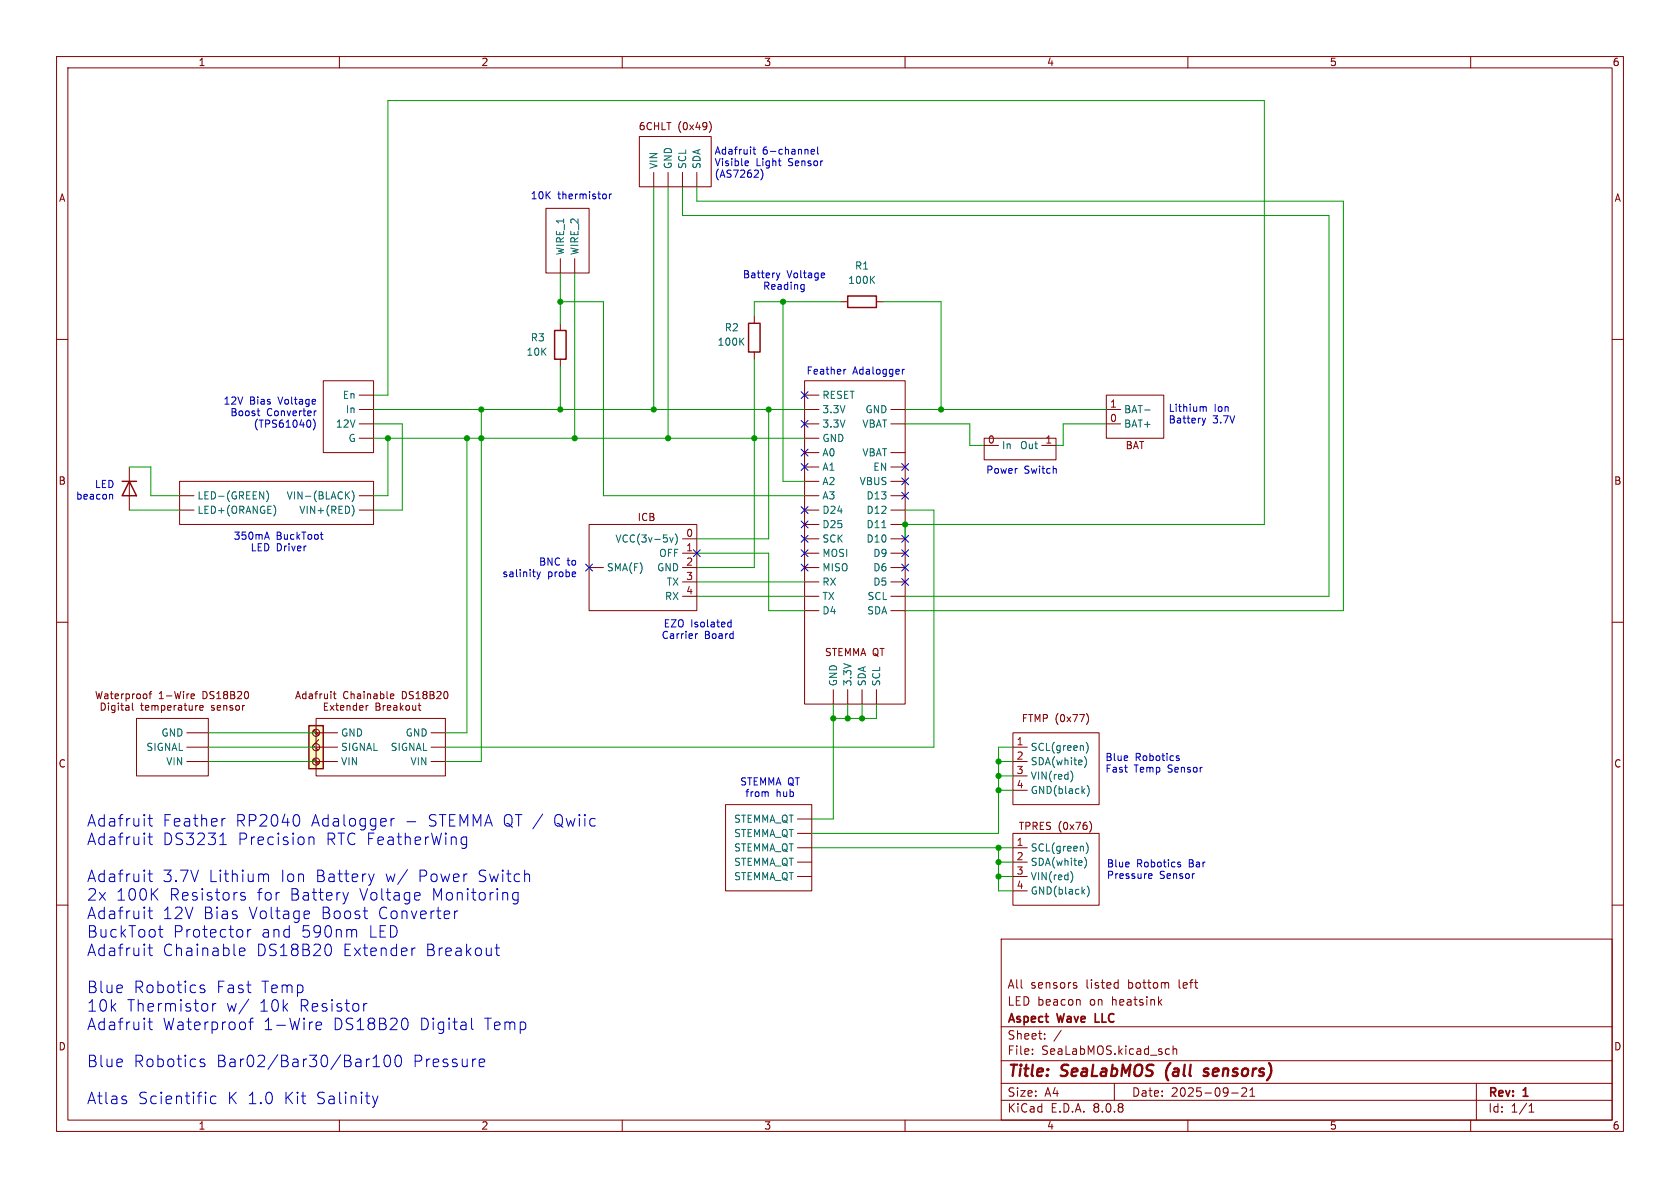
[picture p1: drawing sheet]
<svg xmlns="http://www.w3.org/2000/svg" width="297mm" height="210mm" viewBox="0 0 297 210" stroke-linecap="round" stroke-linejoin="round" font-family="sans-serif">
<g fill="none" stroke="#840000" stroke-width=".18">
<path d="M10 10h277v190h-277zM12 12h273v186h-273zM60 10v2M110 10v2M160 10v2M210 10v2M260 10v2M96.5 36.8h7.6v11.5h-7.6zM113 24.1h12.7v8.9h-12.7zM115.6 30.5v2.5M118.1 30.5v2.5M120.6 30.5v2.5"/>
<path d="M123.2 30.5v2.5M125.4 21.5a1.46 1.46 0 0 1 0 1.9M99.1 45.7v2.6M99.1 57.2v1.2M101.6 45.7v2.6M133.3 55.9v1.3M148.6 53.3h1.3M154.9 53.3h1.3M10 60h2M57.1 67.3h8.9v12.7h-8.9zM63.5 74.9h2.5M63.5 72.4h2.5"/>
<path d="M63.5 69.9h2.5M63.5 77.5h2.5M99.1 63.5v1.3M133.3 62.2v1.3M174 77.5h12.7v3.8h-12.7zM174 78.7h2.5M184.1 78.7h2.6M195.6 69.9h10.1v7.6h-10.1zM195.6 74.9h2.5M195.6 72.4h2.5M285 60h2M31.7 85.1h34.3v7.6h-34.3z"/>
<path d="M31.7 90.2h2.6M31.7 87.6h2.6M63.5 90.2h2.5M63.5 87.6h2.5M10 110h2M285 110h2M179.1 129.5h15.2v12.7h-15.2zM179.1 132.1h2.5M179.1 134.6h2.5M179.1 137.2h2.5M179.1 139.7h2.5M192.1 126.1a1.46 1.46 0 0 1 0 2"/>
<path d="M128.3 142.2h15.2v15.3h-15.2zM141 154.9h2.5M141 152.4h2.5M141 149.9h2.5M141 147.3h2.5M141 144.8h2.5M179.1 147.3h15.2v12.7h-15.2zM179.1 154.9h2.5M179.1 152.4h2.5M179.1 149.9h2.5M179.1 157.5h2.5M192.6 145.2a1.46 1.46 0 0 1 0 1.9"/>
<path d="M10 160h2M177 166h108v32h-108zM190 174.2l.3 .1 .1 .2-.2 .2h-.3M190 173.7l.3 .1M190.7 176.7l.3 .2v.8M197.2 173.7l.5 .1M197.7 174.6l-.5 .1M197.7 173.2v1.5M205 177.1l.4 .6M205.4 176.7l-.6 .6M206.4 173.7l.2 .2v.8M285 160h2"/>
<path d="M60 198v2M110 198v2M160 198v2M177 194.5h108M177 191.5h108M177 187.5h108M177 181.5h108M182.5 186.3v.1M182.5 185.5v.1M184.7 183.6v.1M184.7 182.8v.1M187.6 182.1l-1.3 2"/>
<path d="M197 191.5v3M206.3 185.4l.4 .1M206.7 186.3l-.4 .1M207.4 185.5l.2-.1 .4 .1v.9M207.4 184.9v1.5M210 198v2M217.7 193.2h1.2M220.3 192.4v.5l-.8 .9h.9M221 193.8h.8M221 192.7l.4-.4v1.5M260 198v2M261 191.5v6.5"/>
<path d="M270.3 196.6h.9M270.3 195.5l.4-.4v1.5"/>
</g>
<path d="M206.2 189.3v1.1M213.6 189a.49 .49 0 0 0-.8 .3l.1 .1 .7 .2v.3l-.3 .3-.6-.1" fill="none" stroke="#840000" stroke-width=".4"/>
<path d="M193.6 179.2v1.5h.7" fill="none" stroke="#840000" stroke-width=".3"/>
<path d="M98 58.4h2.1v5.1h-2.1zM132.3 57.2h2.1v5h-2.1zM149.9 52.3h5v2.1h-5z" fill="none" stroke="#840000" stroke-width=".25"/>
<g fill="none" stroke="#006464" stroke-width=".18">
<path d="M131.5 59.8l-.7 .7M154.1 49.4l.5 .7M154.6 48.8l-.7 .8M131 60.3l.5 .7M202.4 72.5h.9M47.1 86.8a1.46 1.46 0 0 1 0 1.9M48.6 89.5l.1 .6-.1 .9M61.3 87.5l.5 .7M61.8 86.9l-.7 .8M62.2 89.3a1.46 1.46 0 0 1 0 1.9M62.2 86.8a1.46 1.46 0 0 1 0 1.9M189.4 136.3a1.47 1.47 0 0 1-.1 1.9"/>
<path d="M191.7 133.7a1.46 1.46 0 0 1 0 2M192 131.2a1.46 1.46 0 0 1 0 1.9M192.2 138.8a1.46 1.46 0 0 1 0 2M189.4 154.1a1.47 1.47 0 0 1-.1 1.9M191.7 151.5a1.46 1.46 0 0 1 0 2M192 149a1.46 1.46 0 0 1 0 1.9M192.2 156.6a1.46 1.46 0 0 1 0 1.9"/>
</g>
<path d="M54.6 128.3h2.5v7.6h-2.5z" fill="#ffffc2"/>
<g fill="none" stroke="#840000" stroke-width=".18">
<path d="M142.2 67.3h17.8v57.2h-17.8zM142.2 74.9h2.6M142.2 72.4h2.6M142.2 77.5h2.6M142.2 69.9h2.6M157.5 74.9h2.5M157.5 72.4h2.5M22.9 82.6v7.6M104.1 92.7h19.1v15.3h-19.1zM120.6 95.3h2.6M120.6 97.8h2.6M142.2 95.3h2.6"/>
<path d="M142.2 97.8h2.6M142.2 80h2.6M142.2 82.6h2.6M142.2 85.1h2.6M142.2 87.6h2.6M142.2 92.7h2.6M142.2 90.2h2.6M157.5 95.3h2.5M157.5 97.8h2.5M157.5 80h2.5M157.5 82.6h2.5M157.5 85.1h2.5"/>
<path d="M157.5 87.6h2.5M157.5 92.7h2.5M157.5 90.2h2.5M104.1 100.3h2.6M120.6 100.3h2.6M120.6 102.9h2.6M120.6 105.4h2.6M142.2 100.3h2.6M142.2 102.9h2.6M142.2 105.4h2.6M142.2 108h2.6M157.5 100.3h2.5"/>
<path d="M157.5 102.9h2.5M157.5 105.4h2.5M157.5 108h2.5M17 122.2l.3 1.3 .2-.9 .2 .9 .4-1.3M17.9 124.3v1.3l.6-.2M18.5 122.7h.5l.1 .8M19.2 124.7v.9M19.5 122.7h.5M19.7 122.2v1.1M19.8 125.4l.2 .2 .3-.1M20.3 124.7v1l-.2 .3-.3-.1M20.4 123.1l.6-.1-.1-.3h-.4l-.1 .1v.6h.5"/>
<path d="M20.9 124.3v.1M20.9 124.7v.9M21.3 124.7h.5M21.5 122.7v.8M21.5 124.3v1.1l.3 .2M21.9 122.7l-.4 .2M22.3 124.8h.4l.1 .8M22.3 122.7h.3l.3 .2-.1 .5h-.5M22.3 122.7v1.2M22.8 125l-.4 .1-.2 .2 .2 .3 .4-.1M23.4 124.3v1.1l.2 .2M23.4 122.7v.8"/>
<path d="M23.8 122.7l-.4 .2M24.1 127h12.7v10.2h-12.7zM24.3 122.7h.3l.2 .2v.4l-.2 .2-.3-.1-.1-.1zM24.9 124.7h.4M25 124.3v1.1l.3 .2M25.4 122.7h.3l.3 .2v.4l-.3 .2-.3-.1-.1-.1zM25.7 125.1l.6-.1-.1-.2-.3-.1-.2 .2 .1 .6h.4M26.3 122.7h.5M26.8 122.2l-.3 .2v1.1M26.9 124.8l.3-.1 .2 .2M26.9 124.7v.9M27.4 124.9l.2-.2 .3 .1v.8"/>
<path d="M27.4 124.9v.7M28.2 123.5h.7M28.2 122.6l.3-.4v1.3M28.5 124.8l.4-.1 .2 .2-.1 .6h-.5M28.5 124.7v1.3M29.4 123h1M29.6 125.1l.6-.1v-.2l-.4-.1-.2 .2 .1 .6h.5M30.8 124.7v.9M30.9 122.2l.3 1.3 .2-.9 .3 .9 .3-1.3M31.1 124.7l-.3 .2M31.6 124.8h.5v.8M32.1 125l-.4 .1-.2 .2 .2 .3 .4-.1"/>
<path d="M32.4 122.2v.2M32.4 122.7v.8M32.5 124.7h.5M32.7 124.3v1.1l.3 .2M33 129.5h3.8M33 132.1h3.8M33 134.6h3.8M33.1 122.7v.8M33.4 122.7l-.3 .2M33.4 124.7l.1 .8 .3 .1 .2-.2M33.8 123.1l.6-.1-.1-.3h-.3l-.2 .1v.6h.5M34 124.7v.9"/>
<path d="M34.6 124.7v.9M35 124.7l-.4 .2M35.3 125.1l.6-.1v-.2l-.4-.1-.2 .2 .1 .6h.5M35.9 122.2a.64 .64 0 0 1 .7 .7 .64 .64 0 0 1-.7 .6zM37.8 122.3l-.5-.1-.1 .2v.3l.5 .3 .1 .3-.2 .2-.5-.1M37.9 124.8l-.3-.1-.2 .2v.2l.5 .1v.3h-.5M38.3 123.5h.7M38.3 122.6l.4-.4v1.3M38.9 124.8l-.3-.1-.2 .2 .1 .6h.4M39 125l-.6 .1M39.8 122.8l-.3-.3 .3-.3h.2l.2 .3-.2 .3M39.8 122.8h.2"/>
<path d="M39.8 122.8l-.3 .2M40 122.8l.2 .2M40.8 122.8h.4M41.2 122.8l.3-.2-.1-.2-.6-.2v1.3M41.2 122.8l.3 .3M42 122.4l.5-.2 .2 .4-.8 .9M43.2 123l.1-.5 .2-.3 .3 .2 .1 .6M52.3 123.5l.4-1.3 .4 1.3M54.1 122.2v1.3M54.1 122.7h-.4l-.2 .2M54.7 122.7h.5v.8M55.3 134.3l.9 .8"/>
<path d="M55.3 131.7l.9 .9M55.3 129.2l.9 .8M55.5 134.1l.9 .9M55.5 129l.9 .9M55.7 122.7h.4M55.9 127h22.8v10.2h-22.8zM55.9 129.5h3.8M55.9 132.1h3.8M55.9 134.6h3.8M56.1 122.2l-.3 .2v1.1M56.4 130.7l-.9 .9M56.6 122.7v.8"/>
<path d="M56.9 122.7l-.3 .2M57.3 124.3v1.3h.7M57.3 122.7v.6M57.9 122.7v.8M58.4 124.7l.6 .9M58.5 122.2v.2M58.5 122.7v.8M58.9 122.7h.5M59 124.7l-.6 .9M59.1 122.2v1.1M59.5 125.4l.3 .2M60.2 125.1l.6-.1-.1-.2-.3-.1-.2 .2 .1 .6h.4"/>
<path d="M61.3 124.8l.2-.1 .3 .1 .1 .8M61.3 124.7v.9M61.5 122.4a.6 .6 0 0 0-.8 .4 .6 .6 0 0 0 .6 .7l.2-.1M62.1 122.8l.1-.1h.4v.8M62.1 122.2v1.3M63 124.8l-.3-.1-.3 .2 .2 .6h.4M63 124.3v1.3M63.2 122.7h.5l.1 .8M63.6 125.1l.6-.1-.1-.2-.3-.1-.2 .2v.6h.5M63.8 123h-.5l-.1 .2 .1 .3 .5-.1M64.4 122.2v.2M64.4 122.7v.8"/>
<path d="M64.7 124.7v.9M65 122.8l.2-.1h.3v.8M65 122.7v.8M65.1 124.7l-.4 .2M66.1 122.7h.5l.1 .8M66.5 124.3h.4l.2 .2-.2 .4 .2 .1 .1 .3-.2 .3h-.5zM66.5 124.9h.4M66.7 123h-.5l-.1 .2 .1 .3 .5-.1M67.3 122.7h.3l.3 .2-.1 .5h-.5M67.3 122.2v1.3M67.8 124.7v.9M68.1 124.7l-.3 .2"/>
<path d="M68.4 122.2v1.1l.2 .2M68.5 125.1l.6-.1-.1-.2-.3-.1-.2 .2v.6h.5M69 123.1l.6-.1v-.3h-.4l-.2 .1 .1 .6h.5M69.6 124.8h.5l.1 .8M70.2 125l-.5 .1-.1 .2 .1 .3 .5-.1M70.8 124.3v1.3M70.9 125.1l.4 .5M71.1 122.2a.64 .64 0 0 1 .8 .7 .64 .64 0 0 1-.8 .6zM71.3 124.7l-.5 .5M71.9 124.8l.3-.1 .2 .2v.4l-.2 .3-.3-.1-.2-.2zM73 124.7v.8l.3 .1 .2-.2M73.1 122.3l-.5-.1-.2 .2v.3l.6 .3 .1 .3-.3 .2-.5-.1"/>
<path d="M73.5 124.7v.9M73.6 123.5h.7M73.6 122.6l.3-.4v1.3M73.9 124.7h.5M74.1 124.3v1.1l.3 .2M75 122.8l-.2-.3 .2-.3h.3l.2 .3-.2 .3M75 122.8l-.2 .2v.4l.2 .1 .4-.1 .1-.1v-.3l-.2-.2M75 122.8h.3M76 122.2h.5l.2 .3-.2 .3 .2 .2 .1 .3-.3 .2h-.5zM76 122.8h.5M76.2 129.5h2.5M76.2 132.1h2.5"/>
<path d="M76.2 134.6h2.5M77.2 122.4l.5-.2 .3 .4-.8 .9h.8M78.6 122.4l.2-.2a.68 .68 0 0 1 .4 .7 .68 .68 0 0 1-.4 .6l-.2-.1-.1-.4zM147.3 121.9v2.6M149.9 121.9v2.6M152.4 121.9v2.6M154.9 121.9v2.6"/>
<circle cx="55.9" cy="134.6" r=".63"/>
<circle cx="55.9" cy="129.5" r=".63"/>
<circle cx="55.9" cy="132.1" r=".63"/>
</g>
<path d="M21.6 85.1h2.5M22.9 85.1l1.2 2.5h-2.5zM54.6 128.3h2.5v7.6h-2.5z" fill="none" stroke="#840000" stroke-width=".25"/>
<path d="M118.4 95l.3 .8 .3-.8M119.4 94.4a1.46 1.46 0 0 1 0 1.9M155.9 93.3h.7" fill="none" stroke="#006464" stroke-width=".18"/>
<g fill="none" stroke="#0000c2" stroke-width=".18">
<path d="M106.9 34.3l.3 .2v.4l-.3 .2M107.7 34.3v.8M108.1 34.3l-.4 .2M131.9 28.4l.4 .1v.2l-.6 .2M132.3 29.2l-.4 .1M133.1 26.4h.5M133.3 26v1.1l.3 .1M134.8 30.4v.9l-.3 .5M137.6 28.4h.5M137.9 29.3h.2M143.4 26.8l.6-.1-.1-.2-.3-.1-.2 .2 .1 .6h.4M144.5 26v1.1l.2 .1"/>
<path d="M137.3 48.3l.3 .8M137.6 49.1l-.2 .4M137.9 48.3l-.3 .8M141.8 50.3l.4 .1M142.2 50.3v1l-.2 .2-.3 .1M142.2 51.1h-.4M145.6 48.3l.2 .3-.6 .1M145.7 49l-.1 .1M45.5 72.6h.4M45.7 73.4l.2 .1M54.8 74.3l.1 .4-.1 .8M55.4 74.1a1.47 1.47 0 0 1 0 1.9"/>
<path d="M55.5 72.6v.9M55.9 72.6l-.4 .3M149.5 65.3l-.3 .2M159.5 65.3v.8M159.9 65.3l-.4 .2M212.5 73.9l.3 .9M212.6 71.9l.1 .2M212.7 72.1v.6M212.7 72.1l.2-.2h.3l.1 .8M212.8 74.8l-.2 .3M213.1 73.9l-.3 .9M19.6 87.4l.3 .2v.6"/>
<path d="M46.9 95h.6M47.2 94.1l.4 1.2M56.6 94.5h.5M56.8 95.2l.3 .1M94.9 101.1l.3 .8M95.2 101.9l-.3 .5M95.5 101.1l-.3 .8M123 112v.9M123.3 112l-.3 .3M128.8 110.8h.4M128.8 110h.4M129.2 109.6v1.2"/>
<path d="M135.6 140l.2 .1v.7M208 134l.5 .2-.1 .2h-.3M208 133.7h.4M26.2 144.7h.8M26.2 147.9h.8M26.2 154.5h.8M26.5 144v1.7l.1 .2 .4 .1M26.5 147.3v1.7l.1 .2 .4 .1M26.5 153.8v1.8l.1 .2h.4M38.9 149.3h1.1M39.2 147.6l.2-.3v2M39.8 144.7l-.5 .2"/>
<path d="M42.5 158.2l.3 .2 .5 .1 .1 .2-.1 .3-.2 .1-.6-.1M43.3 157.9l-.5-.1-.3 .3M46.7 154.6l.2-.1 .5 .1 .1 1.2M52.5 144a1.27 1.27 0 0 1 0 2M54.6 148.1a.5 .5 0 0 1 .9 .1v1.1M54.6 147.9v1.4M61.6 157.8l-.5 1.3M66.1 154.5l-.4 1.3M69.1 144.7v1.3M69.7 144.7a.52 .52 0 0 0-.6 .4M71.9 145.3h1.6M72 153.7l-1.7 2.6"/>
<path d="M74 157.8l.2 .1 .1 .3-1 .2M74.2 159l-.2 .1M81.7 148l.2-.1 .6 .1M81.7 149.2l.2 .1 .6-.1M82.5 147.9v1.7a.55 .55 0 0 1-.7 .4M91.6 157.9l-.6-.1-.4 .4v.5l.2 .3 .2 .1 .6-.1M91.6 157.8v1.6a.55 .55 0 0 1-.9 .3M203.1 155.2h.5M203.1 154.5l.4-.1 .2 .3-.6 .2M208.3 152.8l.4 .2v.2h-.4M208.3 152.5h.4M26.2 161h.8"/>
<path d="M26.2 167.6h.8M26.5 160.4v1.7l.1 .2 .4 .1M26.5 166.9v1.7l.1 .2 .4 .1M26.5 180v1.7l.1 .2 .4 .1M28 164.3h.8M28.3 163.6v1.8l.1 .2 .4 .1M35.4 174.5l.3 .3 .4 .1 .1 .2-.1 .3-.1 .1-.6-.1M36.1 174.2l-.4-.1-.3 .3M37.6 177.4v1.3M38.2 177.4a.52 .52 0 0 0-.6 .4M42.3 168.3l1-.2-.1-.4-.6-.1-.3 .3 .1 .9 .2 .1 .6-.1M43.8 164.3v1.4"/>
<path d="M44 176.6l-1.8 2.6M44.4 164.3a.52 .52 0 0 0-.6 .4M44.8 180l-.4 .1-.1 .2v1.7M54 161l.6 .1 .1 .4-.9 .2M54.6 162.3l-.6 .1M58.1 166.9a1.27 1.27 0 0 1 0 2M62.5 164.3h.3l.2 .3v1.1M64.2 161h.8M64.3 177.4v1.3M64.8 162.4h.2M64.9 177.4a.52 .52 0 0 0-.6 .4M71.7 180a1.27 1.27 0 0 1 0 2"/>
<path d="M73.4 167.6a.52 .52 0 0 0-.6 .4M80.4 161v1.4M80.9 161a.52 .52 0 0 0-.5 .4M83.4 180v1.7l.3 .3M87.5 167.6h.8M87.8 166.9v1.7l.1 .2 .4 .1M26.2 180.7h.8M35.4 187.6l.3 .3 .4 .1 .1 .2-.1 .3-.1 .1-.6-.1M36.1 187.3l-.4-.1-.3 .3M38.2 193.8l-.6-.1-.4 .4v.6l.2 .3 .2 .1 .6-.1M44 180.7h.8M55.9 181.3l1-.2-.1-.3-.6-.1-.3 .3 .1 .9 .2 .1 .6-.1"/>
<path d="M65.4 187.2a.52 .52 0 0 0-.6 .4M65.8 193.7l.5 1.4M65.9 188.6h1.2M65.9 187.1l.6-.6v2.1M66.3 195.1l-.2 .5-.3 .2M66.8 193.7l-.5 1.4M68.1 186.7a.49 .49 0 0 1 .5-.2 .49 .49 0 0 1 .3 .4 1.05 1.05 0 0 1-.5 1.7 1.24 1.24 0 0 1-.3-1.9zM70 186.7a.49 .49 0 0 1 .5-.2 .49 .49 0 0 1 .4 .4 1.05 1.05 0 0 1-.6 1.7 1.24 1.24 0 0 1-.3-1.9zM85 187.2l.6 .1 .1 .4-1 .2M85.6 188.5l-.6 .1"/>
</g>
<g fill="none" stroke="#009600" stroke-width=".18">
<path d="M115.6 33v39.4M118.1 33v44.5M120.6 33v5.1h114.3v67.3h-74.9M123.2 33v2.6h114.3v72.4h-77.5M99.1 53.3h7.6v34.3h35.5M99.1 48.3v8.9M101.6 48.3v29.2M138.4 53.3v31.8h3.8M148.6 53.3h-15.3v2.6M156.2 53.3h10.2v19.1M66 69.9h2.6v-52.1h154.9v74.9h-63.5v2.6M66 72.4h76.2"/>
<path d="M66 77.5h76.2M66 74.9h5.1v15.3h-5.1M68.6 77.5v10.1h-2.6M82.5 77.5v52h-3.8M85.1 72.4v62.2h-6.4M99.1 64.8v7.6M133.3 63.5v36.8h-10.1M135.9 72.4v22.9h-12.7M160 72.4h35.6M160 74.9h11.4v3.8h2.6M195.6 74.9h-7.6v3.8h-1.3M22.9 82.6h3.8v5h5"/>
<path d="M22.9 90.2h8.8M123.2 97.8h12.7v10.2h6.3M160 90.2h5.1v41.9h-86.4M123.2 105.4h19M123.2 102.9h19M36.8 134.6h19.1M36.8 132.1h19.1M36.8 129.5h19.1M147.3 124.5v20.3h-3.8M149.9 124.5v2.5M152.4 124.5v2.5M154.9 124.5v2.5h-7.6"/>
<path d="M176.5 134.6h2.6M176.5 137.2h2.6M176.5 139.7h2.6M179.1 132.1h-2.6v15.2h-33M143.5 149.9h35.6M176.5 149.9v7.6h2.6M176.5 152.4h2.6M176.5 154.9h2.6"/>
</g>
<g fill="none" stroke="#000084" stroke-width=".18">
<path d="M141.6 69.2l1.2 1.3M141.6 74.3l1.2 1.2M141.6 79.4l1.2 1.2M142.8 74.3l-1.2 1.2M142.8 69.2l-1.2 1.3M142.8 79.4l-1.2 1.2M103.5 99.7l1.2 1.2M104.7 99.7l-1.2 1.2M122.6 97.2l1.2 1.2M123.8 97.2l-1.2 1.2M141.6 89.6l1.2 1.2M141.6 81.9l1.2 1.3"/>
<path d="M141.6 92.1l1.2 1.2M141.6 99.7l1.2 1.2M141.6 97.2l1.2 1.2M141.6 94.6l1.2 1.3M142.8 89.6l-1.2 1.2M142.8 81.9l-1.2 1.3M142.8 99.7l-1.2 1.2M142.8 92.1l-1.2 1.2M142.8 97.2l-1.2 1.2M142.8 94.6l-1.2 1.3M159.4 87l1.2 1.2M159.4 81.9l1.2 1.3"/>
<path d="M159.4 84.5l1.2 1.2M159.4 97.2l1.2 1.2M159.4 99.7l1.2 1.2M159.4 94.6l1.2 1.3M160.6 87l-1.2 1.2M160.6 81.9l-1.2 1.3M160.6 84.5l-1.2 1.2M160.6 97.2l-1.2 1.2M160.6 99.7l-1.2 1.2M160.6 94.6l-1.2 1.3M159.4 102.3l1.2 1.2M160.6 102.3l-1.2 1.2"/>
</g>
<g fill="#009600" stroke="#009600" stroke-width=".18">
<circle cx="138.4" cy="53.3" r=".46"/>
<circle cx="160" cy="92.7" r=".46"/>
<circle cx="135.9" cy="72.4" r=".46"/>
<circle cx="133.3" cy="77.5" r=".46"/>
<circle cx="176.5" cy="137.2" r=".46"/>
<circle cx="176.5" cy="139.7" r=".46"/>
<circle cx="176.5" cy="154.9" r=".46"/>
<circle cx="176.5" cy="152.4" r=".46"/>
<circle cx="176.5" cy="149.9" r=".46"/>
<circle cx="176.5" cy="134.6" r=".46"/>
<circle cx="99.1" cy="53.3" r=".46"/>
<circle cx="115.6" cy="72.4" r=".46"/>
<circle cx="99.1" cy="72.4" r=".46"/>
<circle cx="101.6" cy="77.5" r=".46"/>
<circle cx="68.6" cy="77.5" r=".46"/>
<circle cx="166.4" cy="72.4" r=".46"/>
<circle cx="147.3" cy="127" r=".46"/>
<circle cx="149.9" cy="127" r=".46"/>
<circle cx="118.1" cy="77.5" r=".46"/>
<circle cx="152.4" cy="127" r=".46"/>
<circle cx="82.5" cy="77.5" r=".46"/>
<circle cx="85.1" cy="77.5" r=".46"/>
<circle cx="85.1" cy="72.4" r=".46"/>
</g>
<g font-size="2.8" fill="#0000c2">
<text x="15.2" y="146.3">Adafruit</text>
<text x="15.2" y="149.6">Adafruit</text>
<text x="28.6" y="146.3">Feather</text>
<text x="28.6" y="149.6">DS3231</text>
<text x="41.6" y="146.3">RP2040</text>
<text x="42" y="149.6">Precision</text>
<text x="55" y="146.3">Adalogger</text>
<text x="57.6" y="149.6">RTC FeatherWing</text>
<text x="75.7" y="146.3">STEMMA QT /</text>
<text x="98" y="146.3">Qwiic</text>
<text x="15.2" y="156.1">Adafruit</text>
<text x="15.2" y="159.4">2x</text>
<text x="20.4" y="159.4">100K</text>
<text x="28.6" y="156.1">3.7V</text>
<text x="29.9" y="159.4">Resistors</text>
<text x="36.8" y="156.1">Lithium</text>
<text x="45.4" y="159.4">for</text>
<text x="49.5" y="156.1">Ion</text>
<text x="51.2" y="159.4">Battery</text>
<text x="55.8" y="156.1">Battery</text>
<text x="63.6" y="159.4">Voltage</text>
<text x="68.1" y="156.1">w/</text>
<text x="74" y="156.1">Power</text>
<text x="76.4" y="159.4">Monitoring</text>
<text x="84.6" y="156.1">Switch</text>
<text x="15.2" y="162.6">Adafruit</text>
<text x="15.2" y="165.9">BuckToot</text>
<text x="28.6" y="162.6">12V</text>
<text x="30.5" y="165.9">Protector</text>
<text x="35.9" y="162.6">Bias</text>
<text x="43.9" y="162.6">Voltage</text>
<text x="46.1" y="165.9">and</text>
<text x="53.2" y="165.9">590nm</text>
<text x="56.8" y="162.6">Boost</text>
<text x="65.2" y="165.9">LED</text>
<text x="66.9" y="162.6">Converter</text>
<text x="15.2" y="169.2">Adafruit</text>
<text x="28.6" y="169.2">Chainable</text>
<text x="45.2" y="169.2">DS18B20</text>
<text x="60.6" y="169.2">Extender</text>
<text x="75.2" y="169.2">Breakout</text>
<text x="15.2" y="175.7">Blue</text>
<text x="15.2" y="179">10k</text>
<text x="22.4" y="179">Thermistor</text>
<text x="23.5" y="175.7">Robotics</text>
<text x="38.2" y="175.7">Fast</text>
<text x="39.9" y="179">w/</text>
<text x="45.8" y="179">10k</text>
<text x="46.2" y="175.7">Temp</text>
<text x="52.9" y="179">Resistor</text>
<text x="15.2" y="182.3">Adafruit</text>
<text x="28.6" y="182.3">Waterproof</text>
<text x="46.5" y="182.3">1-Wire</text>
<text x="58.8" y="182.3">DS18B20</text>
<text x="74.2" y="182.3">Digital</text>
<text x="85.6" y="182.3">Temp</text>
<text x="15.2" y="188.8">Blue</text>
<text x="23.5" y="188.8">Robotics</text>
<text x="38.2" y="188.8">Bar02/Bar30/Bar100</text>
<text x="73" y="188.8">Pressure</text>
<text x="15.2" y="195.4">Atlas</text>
<text x="24.3" y="195.4">Scientific</text>
<text x="40.1" y="195.4">K 1.0</text>
<text x="50.2" y="195.4">Kit</text>
<text x="55.9" y="195.4">Salinity</text>
</g>
<g font-size="2.8" fill="#840000">
<text x="178" y="190.9">Title:</text>
<text x="187.7" y="190.9">SeaLabMOS</text>
<text x="206.9" y="190.9">(all</text>
<text x="214.5" y="190.9">sensors)</text>
</g>
<g font-size="2.1" fill="#840000">
<text x="178" y="178">LED beacon</text>
<text x="178" y="175">All</text>
<text x="182.2" y="175">sensors</text>
<text x="192" y="175">listed</text>
<text x="192.7" y="178">on</text>
<text x="196.7" y="178">heatsink</text>
<text x="199.5" y="175">bottom</text>
<text x="208.6" y="175">left</text>
<text x="178" y="184">Sheet:</text>
<text x="178" y="181.2">Aspect</text>
<text x="187" y="181.2">Wave</text>
<text x="194.3" y="181.2">LLC</text>
<text x="178" y="186.7">File:</text>
<text x="184.1" y="186.7">SeaLabMOS.kicad_sch</text>
<text x="178" y="196.9">KiCad</text>
<text x="178" y="194.1">Size:</text>
<text x="184.7" y="194.1">A4</text>
<text x="185.7" y="196.9">E.D.A.</text>
<text x="193.3" y="196.9">8.0.8</text>
<text x="200" y="194.1">Date:</text>
<text x="207" y="194.1">2025-09-21</text>
<text x="263" y="194.3">Rev:</text>
<text x="263" y="196.9">Id:</text>
<text x="267.1" y="196.9">1/1</text>
<text x="269.4" y="194.3">1</text>
</g>
<g font-size="1.8" fill="#840000">
<text x="35" y="11.9">1</text>
<text x="85" y="11.9">2</text>
<text x="135" y="11.9">3</text>
<text x="185" y="11.9">4</text>
<text x="235" y="11.9">5</text>
<text x="285" y="11.9">6</text>
<text x="112.8" y="23.2">6CHLT</text>
<text x="119.8" y="23.2">(0x49)</text>
<text x="10.3" y="35.9">A</text>
<text x="285.3" y="35.9">A</text>
<text x="198.9" y="79.6">BAT</text>
<text x="10.3" y="85.9">B</text>
<text x="285.3" y="85.9">B</text>
<text x="112.6" y="92.3">ICB</text>
<text x="145.7" y="116.2">STEMMA QT</text>
<text x="14.6" y="124.8">1-Wire</text>
<text x="39.5" y="124.8">temperature</text>
<text x="42.8" y="124.8">Adafruit</text>
<text x="51.3" y="124.8">Chainable</text>
<text x="52.2" y="124.8">sensor</text>
<text x="180.5" y="127.9">FTMP (0x77)</text>
<text x="10.3" y="135.9">C</text>
<text x="285.3" y="135.9">C</text>
<text x="180" y="146.9">TPRES (0x76)</text>
<text x="10.3" y="185.9">D</text>
<text x="285.3" y="185.9">D</text>
<text x="35" y="199.9">1</text>
<text x="85" y="199.9">2</text>
<text x="135" y="199.9">3</text>
<text x="185" y="199.9">4</text>
<text x="235" y="199.9">5</text>
<text x="285" y="199.9">6</text>
</g>
<g font-size="1.8" fill="#006464">
<text x="116.4" y="30" transform="rotate(-90 116.4 30)">VIN</text>
<text x="119" y="30" transform="rotate(-90 119 30)">GND</text>
<text x="121.5" y="30" transform="rotate(-90 121.5 30)">SCL</text>
<text x="124.1" y="30" transform="rotate(-90 124.1 30)">SDA</text>
<text x="99.9" y="45.2" transform="rotate(-90 99.9 45.2)">WIRE_1</text>
<text x="102.5" y="45.2" transform="rotate(-90 102.5 45.2)">WIRE_2</text>
<text x="151.1" y="47.9">R1</text>
<text x="149.8" y="50.4">100K</text>
<text x="128" y="58.8">R2</text>
<text x="93" y="63.1">10K</text>
<text x="93.7" y="60.6">R3</text>
<text x="126.8" y="61.3">100K</text>
<text x="60.5" y="70.7">En</text>
<text x="145.3" y="70.7">RESET</text>
<text x="59.3" y="75.8">12V</text>
<text x="61" y="73.3">In</text>
<text x="145.3" y="75.8">3.3V</text>
<text x="145.3" y="73.3">3.3V</text>
<text x="152.4" y="75.8">VBAT</text>
<text x="152.9" y="73.3">GND</text>
<text x="198.6" y="75.8">BAT+</text>
<text x="198.6" y="73.3">BAT-</text>
<text x="61.5" y="78.3">G</text>
<text x="145.3" y="80.9">A0</text>
<text x="145.3" y="83.4">A1</text>
<text x="145.3" y="78.3">GND</text>
<text x="152.4" y="80.9">VBAT</text>
<text x="154.3" y="83.4">EN</text>
<text x="177" y="79.6">In</text>
<text x="180.2" y="79.6">Out</text>
<text x="34.8" y="88.5">LED-(GREEN)</text>
<text x="50.6" y="88.5">VIN-(BLACK)</text>
<text x="145.3" y="86">A2</text>
<text x="145.3" y="88.5">A3</text>
<text x="151.9" y="86">VBUS</text>
<text x="153.1" y="88.5">D13</text>
<text x="34.8" y="91">LED+(ORANGE)</text>
<text x="52.8" y="91">VIN+(RED)</text>
<text x="145.3" y="91">D24</text>
<text x="145.3" y="93.6">D25</text>
<text x="153.1" y="93.6">D11</text>
<text x="153.1" y="91">D12</text>
<text x="107.2" y="101.2">SMA(F)</text>
<text x="108.7" y="96.1">VCC(3v-5v)</text>
<text x="116.1" y="101.2">GND</text>
<text x="116.4" y="98.7">OFF</text>
<text x="145.3" y="101.2">MISO</text>
<text x="145.3" y="98.7">MOSI</text>
<text x="145.3" y="96.1">SCK</text>
<text x="153.1" y="96.1">D10</text>
<text x="154.3" y="101.2">D6</text>
<text x="154.3" y="98.7">D9</text>
<text x="117.5" y="106.3">RX</text>
<text x="117.8" y="103.7">TX</text>
<text x="145.3" y="103.7">RX</text>
<text x="145.3" y="106.3">TX</text>
<text x="153.3" y="106.3">SCL</text>
<text x="154.3" y="103.7">D5</text>
<text x="145.3" y="108.8">D4</text>
<text x="153.2" y="108.8">SDA</text>
<text x="148.2" y="121.4" transform="rotate(-90 148.2 121.4)">GND</text>
<text x="150.7" y="121.4" transform="rotate(-90 150.7 121.4)">3.3V</text>
<text x="153.3" y="121.4" transform="rotate(-90 153.3 121.4)">SDA</text>
<text x="155.8" y="121.4" transform="rotate(-90 155.8 121.4)">SCL</text>
<text x="28.4" y="130.4">GND</text>
<text x="60.2" y="130.4">GND</text>
<text x="71.6" y="130.4">GND</text>
<text x="25.8" y="132.9">SIGNAL</text>
<text x="29.3" y="135.5">VIN</text>
<text x="60.2" y="132.9">SIGNAL</text>
<text x="60.2" y="135.5">VIN</text>
<text x="69" y="132.9">SIGNAL</text>
<text x="72.5" y="135.5">VIN</text>
<text x="182.1" y="132.9">SCL(green)</text>
<text x="182.1" y="135.5">SDA(white)</text>
<text x="182.1" y="138">VIN(red)</text>
<text x="182.1" y="140.6">GND(black)</text>
<text x="129.7" y="148.2">STEMMA_QT</text>
<text x="129.7" y="145.6">STEMMA_QT</text>
<text x="129.7" y="155.8">STEMMA_QT</text>
<text x="129.7" y="153.3">STEMMA_QT</text>
<text x="129.7" y="150.7">STEMMA_QT</text>
<text x="182.1" y="150.7">SCL(green)</text>
<text x="182.1" y="153.3">SDA(white)</text>
<text x="182.1" y="155.8">VIN(red)</text>
<text x="182.1" y="158.3">GND(black)</text>
</g>
<g font-size="1.8" fill="#0000c2">
<text x="126.2" y="27.4">Adafruit</text>
<text x="126.2" y="29.5">Visible</text>
<text x="133.6" y="29.5">Light</text>
<text x="134.8" y="27.4">6-channel</text>
<text x="139.5" y="29.5">Sensor</text>
<text x="93.7" y="35.3">10K</text>
<text x="98.6" y="35.3">thermistor</text>
<text x="126.2" y="31.5">(AS7262)</text>
<text x="131.2" y="49.3">Battery</text>
<text x="134.8" y="51.3">Reading</text>
<text x="139.1" y="49.3">Voltage</text>
<text x="39.4" y="71.6">12V</text>
<text x="44.1" y="71.6">Bias</text>
<text x="49.3" y="71.6">Voltage</text>
<text x="142.5" y="66.3">Feather</text>
<text x="150.7" y="66.3">Adalogger</text>
<text x="40.6" y="73.7">Boost</text>
<text x="44.7" y="75.7">(TPS61040)</text>
<text x="47.1" y="73.7">Converter</text>
<text x="206.5" y="72.9">Lithium</text>
<text x="206.5" y="74.9">Battery</text>
<text x="214.4" y="74.9">3.7V</text>
<text x="214.6" y="72.9">Ion</text>
<text x="174.2" y="83.8">Power</text>
<text x="181" y="83.8">Switch</text>
<text x="13.3" y="88.4">beacon</text>
<text x="16.7" y="86.4">LED</text>
<text x="41.2" y="95.5">350mA</text>
<text x="48.8" y="95.5">BuckToot</text>
<text x="44.2" y="97.5">LED Driver</text>
<text x="95.2" y="100.1">BNC</text>
<text x="100.2" y="100.1">to</text>
<text x="88.7" y="102.1">salinity</text>
<text x="96.8" y="102.1">probe</text>
<text x="116.9" y="113">Carrier</text>
<text x="117.2" y="111">EZO Isolated</text>
<text x="124.5" y="113">Board</text>
<text x="195.3" y="134.6">Blue</text>
<text x="195.3" y="136.7">Fast</text>
<text x="200.5" y="136.7">Temp</text>
<text x="200.7" y="134.6">Robotics</text>
<text x="206.6" y="136.7">Sensor</text>
<text x="130.8" y="138.9">STEMMA QT</text>
<text x="131.7" y="141">from</text>
<text x="137.2" y="141">hub</text>
<text x="195.6" y="153.4">Blue</text>
<text x="195.6" y="155.5">Pressure</text>
<text x="200.9" y="153.4">Robotics</text>
<text x="205" y="155.5">Sensor</text>
<text x="210.3" y="153.4">Bar</text>
</g>
<g font-size="1.8" fill="#a90000">
<text x="196.1" y="74.7">0</text>
<text x="196.1" y="72.1">1</text>
<text x="174.6" y="78.5">0</text>
<text x="184.7" y="78.5">1</text>
<text x="121.2" y="95">0</text>
<text x="121.2" y="97.5">1</text>
<text x="121.2" y="100.1">2</text>
<text x="121.2" y="102.6">3</text>
<text x="121.2" y="105.2">4</text>
<text x="179.6" y="131.8">1</text>
<text x="179.6" y="134.4">2</text>
<text x="179.6" y="136.9">3</text>
<text x="179.6" y="139.4">4</text>
<text x="179.6" y="149.6">1</text>
<text x="179.6" y="152.1">2</text>
<text x="179.6" y="154.7">3</text>
<text x="179.6" y="157.2">4</text>
</g>
</svg>
